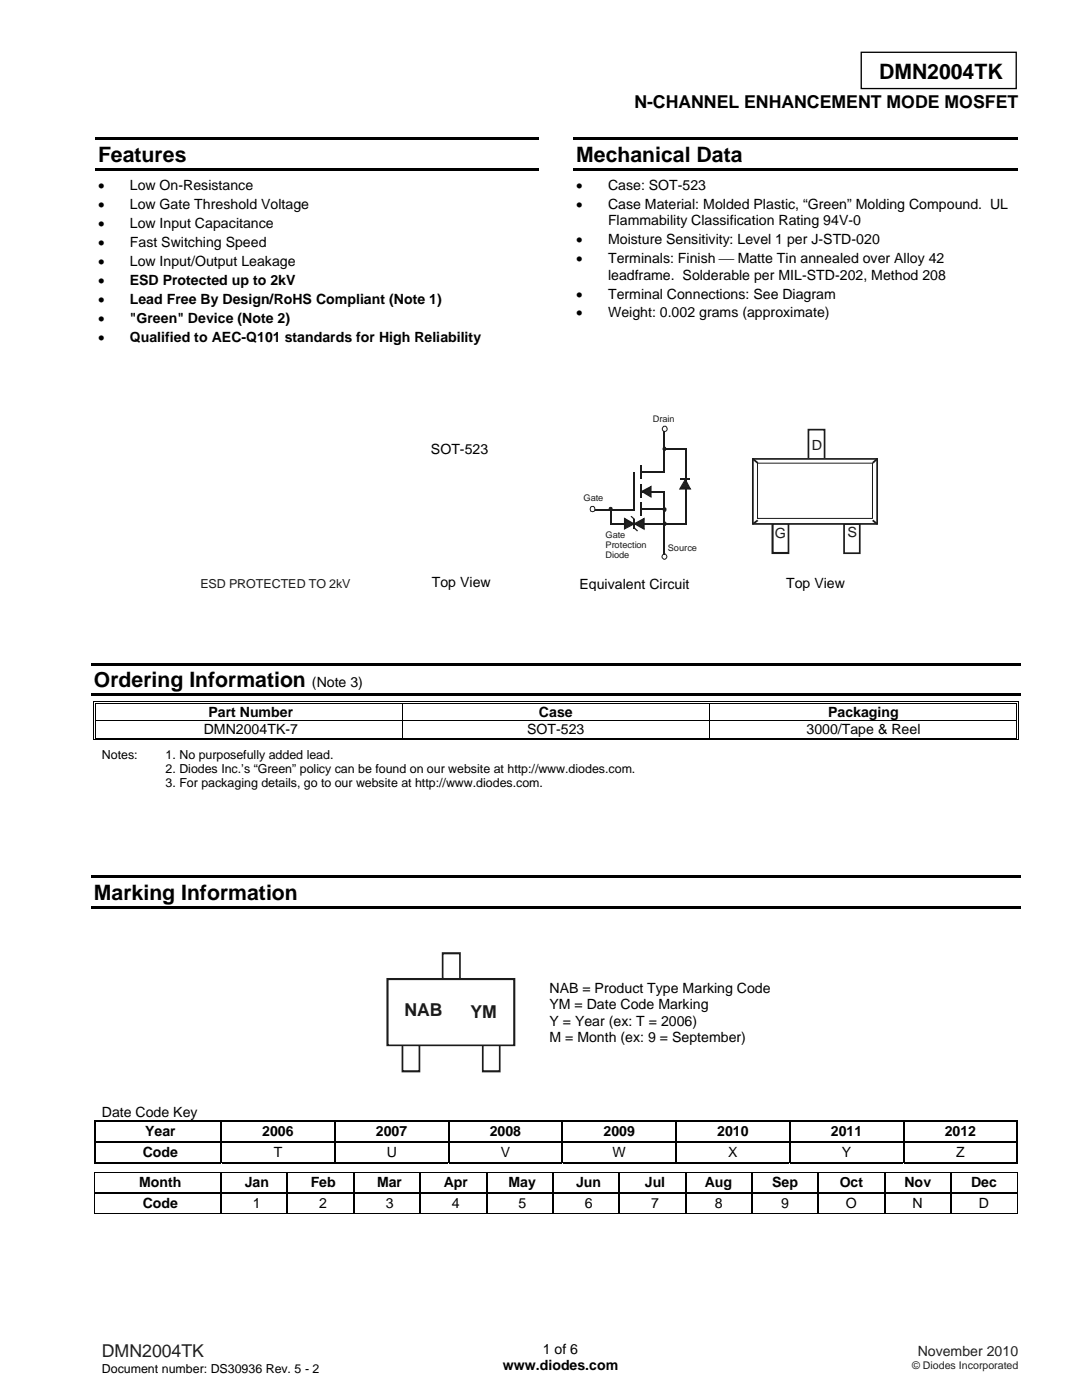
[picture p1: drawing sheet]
<svg xmlns="http://www.w3.org/2000/svg" width="216mm" height="279mm" viewBox="0 0 216 279" stroke-linecap="round" stroke-linejoin="round" font-family="sans-serif">
<path d="M171.9 10.4h30.9v7.3h-30.9z" fill="none" stroke="#000" stroke-width=".26"/>
<g fill="#000">
<path d="M19 27.5h88.6v.5h-88.6zM19 33.5h88.6v.6h-88.6zM114.4 27.5h88.7v.5h-88.7zM114.4 33.5h88.7v.6h-88.7zM18.2 132.3h185.5v.5h-185.5zM18.2 138.4h185.5v.5h-185.5zM18.6 140h.2v.5h-.2zM18.6 140h.5v.2h-.5zM18.6 143.8h.2v.1h-.2zM18.6 147.6h.5v.1h-.5zM18.9 140.3h.2v.2h-.2zM18.9 143.8h.2v.1h-.2z"/>
<path d="M18.9 147.2h.2v.2h-.2zM80.2 140.5h.1zM80.2 140h.5v.2h-.5zM80.2 140.3h.5v.2h-.5zM80.2 147.2h.5v.2h-.5zM141.5 140.5h.2zM141.5 140h.5v.2h-.5zM141.5 140.3h.5v.2h-.5zM141.5 147.2h.5v.2h-.5zM202.8 140h.5v.2h-.5zM202.8 140.3h.1v.2h-.1zM202.8 143.8h.1v.1h-.1z"/>
<path d="M202.8 147.6h.5v.1h-.5zM202.8 147.2h.1v.2h-.1zM203.1 140h.2v.5h-.2zM203.1 143.8h.2v.1h-.2zM203.1 147.2h.2v.5h-.2zM18.2 174.7h185.5v.5h-185.5zM18.2 180.8h185.5v.5h-185.5zM18.7 223.5h.3v.3h-.3zM18.7 227.7h.3v.3h-.3zM18.8 233.8h.1v.2h-.1zM18.8 238h.1v.2h-.1zM44 223.5h.3v.3h-.3z"/>
<path d="M44 227.7h.3v.3h-.3zM44 238h.3v.2h-.3zM57.2 238h.3v.2h-.3zM66.7 223.5h.3v.3h-.3zM66.7 227.7h.3v.3h-.3zM70.5 238h.2v.2h-.2zM83.7 238h.3v.2h-.3zM89.4 223.5h.2v.3h-.2zM89.4 227.7h.2v.3h-.2zM97 238h.2v.2h-.2zM110.2 238h.2v.2h-.2zM112.1 223.5h.3v.3h-.3z"/>
<path d="M112.1 227.7h.3v.3h-.3zM123.4 238h.3v.2h-.3zM134.8 223.5h.2v.3h-.2zM134.8 227.7h.2v.3h-.2zM136.7 238h.2v.2h-.2zM149.9 238h.3v.2h-.3zM157.5 223.5h.2v.3h-.2zM157.5 227.7h.2v.3h-.2zM163.2 238h.2v.2h-.2zM176.4 238h.2v.2h-.2zM180.2 223.5h.2v.3h-.2zM180.2 227.7h.2v.3h-.2z"/>
<path d="M189.6 238h.3v.2h-.3zM202.9 223.5h.2v.3h-.2zM202.9 227.7h.2v.3h-.2zM202.9 231.9h.2v.3h-.2zM202.9 233.8h.2v.2h-.2zM202.9 238h.2v.2h-.2zM202.9 242.2h.2v.1h-.2z"/>
</g>
<g fill="none" stroke="#000" stroke-width=".2">
<path d="M18.7 140.5v3.3M18.7 143.9v3.8M19 140.5v3.3M19 143.9v3.3M19.1 140.1h61.1M19.1 140.4h61.1M19.1 143.8h183.7M19.1 147.6h183.7M19.1 147.3h61.1M80.2 140.5v3.3M80.2 143.9v3.3M80.7 140.1h60.8"/>
<path d="M80.7 140.4h60.8M80.7 147.3h60.8M141.6 140.5v3.3M141.6 143.9v3.3M142 140.1h60.8M142 140.4h60.8M142 147.3h60.8M202.8 140.5v3.3M202.8 143.9v3.3M203.2 140.5v3.3M203.2 143.9v3.3M18.8 233.9h184.3"/>
<path d="M18.9 234v4M18.9 238.2v4.1M203 234v4M203 238.2v4.1M18.8 242.3h184.1"/>
</g>
<g fill="none" stroke="#000" stroke-width=".25">
<path d="M18.7 223.6h25.3M18.7 232.1h25.3M18.9 223.8v3.9M18.9 228v4.2M18.9 238.1h25.1M19 227.8h25M44.1 223.8v3.9M44.1 228v4.2M44.1 234v4M44.1 238.2v4M44.3 223.6h22.4M44.3 227.8h22.4"/>
<path d="M44.3 232.1h22.4M44.3 238.1h12.9M57.4 234v4M57.4 238.2v4M57.5 238.1h13M66.8 223.8v3.9M66.8 228v4.2M67 223.6h22.4M67 227.8h22.4M67 232.1h22.4M70.6 234v4M70.6 238.2v4"/>
<path d="M70.7 238.1h13M83.8 234v4M83.8 238.2v4M84 238.1h13M89.5 223.8v3.9M89.5 228v4.2M89.6 223.6h22.5M89.6 227.8h22.5M89.6 232.1h22.5M97.1 234v4M97.1 238.2v4M97.2 238.1h13"/>
<path d="M110.3 234v4M110.3 238.2v4M110.4 238.1h13M112.2 223.8v3.9M112.2 228v4.2M112.4 223.6h22.4M112.4 227.8h22.4M112.4 232.1h22.4M123.6 234v4M123.6 238.2v4M123.7 238.1h13M134.9 223.8v3.9"/>
<path d="M134.9 228v4.2M135 223.6h22.5M135 227.8h22.5M135 232.1h22.5M136.8 234v4M136.8 238.2v4M136.9 238.1h13M150 234v4M150 238.2v4M150.2 238.1h13M157.6 223.8v3.9M157.6 228v4.2"/>
<path d="M157.7 223.6h22.5M157.7 227.8h22.5M157.7 232.1h22.5M163.3 234v4M163.3 238.2v4M163.4 238.1h13M176.5 234v4M176.5 238.2v4M176.6 238.1h13M180.3 223.8v3.9M180.3 228v4.2M180.4 223.6h22.5"/>
<path d="M180.4 227.8h22.5M180.4 232.1h22.5M189.8 234v4M189.8 238.2v4M189.9 238.1h13M203 223.8v3.9M203 228v4.2"/>
</g>
<path d="M118.7 101.7h7.9" fill="none" stroke="#1f1a17" stroke-width=".25"/>
<g fill="#1f1a17">
<path d="M126.4 103.6h.3v1.9h-.3z"/>
<path d="M126.6 105.3l.7 .6-.2 .2-.7-.6z"/>
<path d="M125.8 103.1l.2-.1 .7 .6-.2 .2z"/>
</g>
<path d="M126.6 94.2v7.5M127.8 94.3h4.9M127.8 98.1h4.9M127.8 92.9v2.7M127.8 96.7v2.7M121.8 104.5h15.2M128 101.6h4.8" fill="none" stroke="#1f1a17" stroke-width=".25"/>
<path d="M132.7 89.5h4.2" fill="none" stroke="#1f1a17" stroke-width=".32"/>
<path d="M135.7 95.5h1.9v.3h-1.9z" fill="#1f1a17"/>
<path d="M132.6 86.1v8.3M127.8 100.3v2.7" fill="none" stroke="#1f1a17" stroke-width=".25"/>
<path d="M136.8 89.5v15.1M121.8 101.5v3.1" fill="none" stroke="#1f1a17" stroke-width=".32"/>
<path d="M124.6 103.4l1.9 1.1-1.9 1z" fill="#201e1c"/>
<path d="M124.5 103.4h.3v2.1h-.3zM124.5 105.5l.2 .1-.2 .2zM124.6 105.5l1.8-1 .2 .1-1.9 1zM126.6 104.5l.2 .1h-.2zM124.7 103.4l1.9 1.1-.2 .1-1.8-1zM124.5 103.3l.2 .1h-.2z" fill="#1f1a17"/>
<path d="M126.6 104.5l1.9-1v2.1z" fill="#201e1c"/>
<path d="M128.4 103.5h.2v2.1h-.2zM128.5 103.4l.1-.1v.2zM126.6 104.4l1.9-1 .1 .2-1.9 1zM126.4 104.5l.2-.1v.1v.1zM126.7 104.4l1.9 1.1-.1 .2-1.9-1.1zM128.5 105.6l.1 .2-.1-.1z" fill="#1f1a17"/>
<path d="M136.8 95.7l.9 1.9h-2z" fill="#201e1c"/>
<path d="M135.7 97.4h2v.3h-2zM137.7 97.6l.1-.1 .2 .2h-.3zM136.7 95.8l.1-.2 1 1.9-.2 .1zM136.8 95.4v.3l-.1-.1zM136.7 95.6l.1 .2-1 1.8-.2-.1zM135.6 97.5l.1 .2h-.2z" fill="#1f1a17"/>
<g fill="none" stroke="#1f1a17" stroke-width=".2">
<path d="M117.9 101.2l.5-.1 .3 .3v.4a.52 .52 0 0 1-.8 .2 .52 .52 0 0 1 0-.8z"/>
<circle cx="132.6" cy="85.6" r=".5"/>
<circle cx="132.6" cy="111.1" r=".5"/>
</g>
<path d="M132.3 101.5l.4-.2 .1 .2v.5h-.3l-.2-.2z" fill-rule="evenodd" fill="#201e1c"/>
<path d="M132.3 101.5l.4-.2 .1 .2v.5h-.3l-.2-.2z" fill="none" stroke="#1f1a17" stroke-width=".2"/>
<path d="M132.5 104.3l.3-.1a.32 .32 0 0 1 .2 .5 .32 .32 0 0 1-.5 .1 .32 .32 0 0 1 0-.5z" fill-rule="evenodd" fill="#201e1c"/>
<path d="M132.5 104.3l.3-.1a.32 .32 0 0 1 .2 .5 .32 .32 0 0 1-.5 .1 .32 .32 0 0 1 0-.5z" fill="none" stroke="#1f1a17" stroke-width=".2"/>
<circle cx="121.8" cy="101.6" r=".32" fill="#201e1c"/>
<circle cx="121.8" cy="101.6" r=".32" fill="none" stroke="#1f1a17" stroke-width=".2"/>
<path d="M132.5 89.3l.1-.1a.4 .4 0 0 1 .1 .7h-.2l-.2-.3z" fill-rule="evenodd" fill="#201e1c"/>
<path d="M132.5 89.3l.1-.1a.4 .4 0 0 1 .1 .7h-.2l-.2-.3z" fill="none" stroke="#1f1a17" stroke-width=".2"/>
<path d="M132.6 98.1v12.5" fill="none" stroke="#1f1a17" stroke-width=".25"/>
<path d="M128.1 98.1l1.8-1v2z" fill="#201e1c"/>
<g fill="#1f1a17">
<path d="M129.8 97.1h.2v2h-.2zM129.8 97l.2-.1v.2zM128 98l1.8-1 .2 .2-1.9 1zM127.8 98.1l.2-.1 .1 .1-.1 .1zM128.1 98l1.9 1.1-.2 .2-1.8-1.1zM129.9 99.1l.1 .3-.2-.1z"/>
<path d="M161.3 91.4h3.2v.4h-3.2zM164.5 91.6h.2v.2h-.2zM164.4 85.7h.3v5.9h-.3zM164.5 85.6h.2v.1h-.2zM161.3 85.6h3.2v.3h-3.2zM161.1 85.6h.2v.1h-.2zM161.1 85.7h.4v5.9h-.4zM161.1 91.6h.2v.2h-.2z"/>
<path d="M154.1 110.2h3.2v.4h-3.2zM157.3 110.3h.2v.3h-.2zM157.2 104.5h.3v5.8h-.3zM157.3 104.3h.2v.2h-.2zM154.1 104.3h3.2v.3h-3.2zM153.9 104.3h.2v.2h-.2zM153.9 104.5h.5v5.8h-.5zM153.9 110.3h.2v.3h-.2z"/>
<path d="M168.4 110.2h3.2v.4h-3.2zM171.6 110.4h.1v.2h-.1zM171.4 104.6h.3v5.8h-.3zM171.6 104.4h.1v.2h-.1zM168.4 104.4h3.2v.3h-3.2zM168.3 104.4h.1v.2h-.1zM168.3 104.6h.3v5.8h-.3zM168.3 110.4h.1v.2h-.1z"/>
</g>
<path d="M150.2 91.6h24.8v13h-24.8z" fill="#fff"/>
<path d="M150.1 91.6h.3v13h-.3zM150.1 91.4h.1v.2h-.1zM150.2 91.4h24.8v.4h-24.8zM175 91.4h.2v.2h-.2zM174.9 91.6h.3v13h-.3zM175 104.6h.2v.1h-.2zM150.2 104.4h24.8v.3h-24.8zM150.1 104.6h.1v.1h-.1z" fill="#1f1a17"/>
<path d="M151.2 92.4h22.9v11.1h-22.9z" fill="#fff"/>
<path d="M151.2 92.4h22.9v11.1h-22.9zM151.2 103.5h.1" fill="none" stroke="#1f1a17" stroke-width=".2"/>
<g fill="#1f1a17">
<path d="M174 92.3l.9-.9 .3 .3-.9 .8z"/>
<path d="M174.3 103.7l.9 .8-.3 .2-.9-.7z"/>
<path d="M150.1 104.5l1-.8 .2 .3-1 .7z"/>
<path d="M150.3 91.4l1 .9-.2 .2-1-.8z"/>
</g>
<path d="M77.4 195.4h25.2v13.2h-25.2z" fill="#fff"/>
<g fill="#1f1a17">
<path d="M77.1 195.4h.4v13.2h-.4zM77.1 195.2h.3v.2h-.3zM77.4 195.2h25.2v.4h-25.2zM102.6 195.2h.2v.2h-.2zM102.4 195.4h.4v13.2h-.4zM102.6 208.6h.2v.2h-.2zM77.4 208.4h25.2v.4h-25.2zM77.1 208.6h.3v.2h-.3z"/>
<path d="M91.6 190.3h.3v5.1h-.3zM91.8 190h.1v.3h-.1zM88.3 190h3.5v.5h-3.5zM88.2 190h.1v.3h-.1zM88.2 190.3h.3v5.1h-.3z"/>
<path d="M80.1 208.6h.4v5.2h-.4zM80.1 213.8h.2v.2h-.2zM80.3 213.6h3.4v.4h-3.4zM83.7 213.8h.2v.2h-.2zM83.5 208.6h.4v5.2h-.4z"/>
<path d="M96.2 208.6h.3v5.2h-.3zM96.2 213.8h.1v.2h-.1zM96.3 213.6h3.4v.4h-3.4zM99.7 213.8h.2v.2h-.2zM99.5 208.6h.4v5.2h-.4z"/>
</g>
<g font-size="4.2">
<text x="175.4" y="15.8">DMN2004TK</text>
<text x="19.6" y="32.3">Features</text>
<text x="115" y="32.3">Mechanical Data</text>
<text x="18.7" y="137.1">Ordering Information</text>
<text x="18.7" y="179.5">Marking Information</text>
</g>
<text font-size="3.5" x="126.6" y="21.5">N-CHANNEL ENHANCEMENT MODE MOSFET</text>
<g font-size="3.5" fill="#1f1a17">
<text x="80.7" y="202.9">NAB</text>
<text x="93.9" y="203.1">YM</text>
</g>
<text font-size="3.5" fill="#231f20" x="20.3" y="270.9">DMN2004TK</text>
<g font-size="2.8">
<text x="19.6" y="37.9">•</text>
<text x="19.6" y="41.7">•</text>
<text x="25.9" y="37.9">Low On-Resistance</text>
<text x="25.9" y="41.7">Low Gate Threshold Voltage</text>
<text x="115" y="37.9">•</text>
<text x="115" y="41.7">•</text>
<text x="121.3" y="37.9">Case: SOT-523</text>
<text x="121.3" y="41.7">Case Material: Molded Plastic, “Green” Molding Compound. UL</text>
<text x="19.6" y="45.5">•</text>
<text x="25.9" y="45.5">Low Input Capacitance</text>
<text x="121.3" y="44.9">Flammability Classification Rating 94V-0</text>
<text x="19.6" y="49.3">•</text>
<text x="19.6" y="53.1">•</text>
<text x="25.9" y="49.3">Fast Switching Speed</text>
<text x="25.9" y="53.1">Low Input/Output Leakage</text>
<text x="115" y="48.7">•</text>
<text x="115" y="52.6">•</text>
<text x="121.3" y="52.6">Terminals: Finish ⎯Matte Tin annealed over Alloy 42</text>
<text x="121.3" y="48.7">Moisture Sensitivity: Level 1 per J-STD-020</text>
<text x="19.6" y="56.9">•</text>
<text x="25.9" y="56.9">ESD Protected up to 2kV</text>
<text x="115" y="59.6">•</text>
<text x="121.3" y="55.8">leadframe. Solderable per MIL-STD-202, Method 208</text>
<text x="121.3" y="59.6">Terminal Connections: See Diagram</text>
<text x="19.6" y="60.6">•</text>
<text x="19.6" y="64.4">•</text>
<text x="25.9" y="60.6">Lead Free By Design/RoHS Compliant (Note 1)</text>
<text x="25.9" y="64.4">&quot;Green&quot; Device (Note 2)</text>
<text x="115" y="63.4">•</text>
<text x="121.3" y="63.4">Weight: 0.002 grams (approximate)</text>
<text x="19.6" y="68.2">•</text>
<text x="25.9" y="68.2">Qualified to AEC-Q101 standards for High Reliability</text>
<text x="86" y="90.5">SOT-523</text>
<text x="86.2" y="117.1">Top View</text>
<text x="115.6" y="117.6">Equivalent Circuit</text>
<text x="156.9" y="117.3">Top View</text>
<text x="62.3" y="137.1">(Note 3)</text>
<text x="41.6" y="143.1">Part Number</text>
<text x="107.5" y="143.1">Case</text>
<text x="165.2" y="143.1">Packaging</text>
<text x="40.7" y="146.5">DMN2004TK-7</text>
<text x="105.2" y="146.5">SOT-523</text>
<text x="160.9" y="146.5">3000/Tape &amp; Reel</text>
<text x="109.6" y="198.2">NAB = Product Type Marking Code</text>
<text x="109.6" y="201.4">YM = Date Code Marking</text>
<text x="109.6" y="204.7">Y = Year (ex: T = 2006)</text>
<text x="109.6" y="207.9">M = Month (ex: 9 = September)</text>
<text x="20.3" y="222.9">Date Code Key</text>
<text x="29" y="226.7">Year</text>
<text x="52.3" y="226.7">2006</text>
<text x="75" y="226.7">2007</text>
<text x="97.7" y="226.7">2008</text>
<text x="120.4" y="226.7">2009</text>
<text x="143.1" y="226.7">2010</text>
<text x="165.8" y="226.7">2011</text>
<text x="188.5" y="226.7">2012</text>
<text x="28.5" y="230.9">Code</text>
<text x="54.6" y="230.9">T</text>
<text x="77.2" y="230.9">U</text>
<text x="99.9" y="230.9">V</text>
<text x="122.2" y="230.9">W</text>
<text x="145.3" y="230.9">X</text>
<text x="168" y="230.9">Y</text>
<text x="190.8" y="230.9">Z</text>
<text x="27.8" y="236.9">Month</text>
<text x="48.8" y="236.9">Jan</text>
<text x="62" y="236.9">Feb</text>
<text x="75.2" y="236.9">Mar</text>
<text x="88.5" y="236.9">Apr</text>
<text x="101.5" y="236.9">May</text>
<text x="115" y="236.9">Jun</text>
<text x="128.7" y="236.9">Jul</text>
<text x="140.7" y="236.9">Aug</text>
<text x="154.1" y="236.9">Sep</text>
<text x="167.5" y="236.9">Oct</text>
<text x="180.5" y="236.9">Nov</text>
<text x="193.8" y="236.9">Dec</text>
<text x="28.5" y="241.2">Code</text>
<text x="50.5" y="241.2">1</text>
<text x="63.7" y="241.2">2</text>
<text x="77" y="241.2">3</text>
<text x="90.2" y="241.2">4</text>
<text x="103.4" y="241.2">5</text>
<text x="116.7" y="241.2">6</text>
<text x="129.9" y="241.2">7</text>
<text x="142.6" y="241.2">8</text>
<text x="155.9" y="241.2">9</text>
<text x="168.8" y="241.2">O</text>
<text x="182.1" y="241.2">N</text>
<text x="195.3" y="241.2">D</text>
<text x="100.3" y="273.5">www.diodes.com</text>
<text x="108.3" y="270.2">1 of 6</text>
</g>
<g font-size="2.8" fill="#1f1a17">
<text x="162" y="89.7">D</text>
<text x="154.6" y="107.3">G</text>
<text x="169.1" y="107.2">S</text>
</g>
<text font-size="2.8" fill="#231f20" x="183.1" y="270.6">November 2010</text>
<text font-size="2.5" fill="#1f1a17" x="40" y="117.4">ESD PROTECTED TO 2kV</text>
<g font-size="2.5">
<text x="20.3" y="151.4">Notes:</text>
<text x="33" y="154.3">2. Diodes Inc.’s “Green” policy can be found on our website at http://www.diodes.com.</text>
<text x="33" y="151.4">1. No purposefully added lead.</text>
<text x="33" y="157.1">3. For packaging details, go to our website at http://www.diodes.com.</text>
<text x="20.3" y="274">Document number: DS30936 Rev. 5 - 2</text>
</g>
<text font-size="2.1" fill="#231f20" x="182" y="273.2">© Diodes Incorporated</text>
<g font-size="1.8" fill="#1f1a17">
<text x="130.3" y="84.1">Drain</text>
<text x="116.4" y="100">Gate</text>
<text x="120.8" y="107.3">Gate</text>
<text x="120.8" y="111.4">Diode</text>
<text x="120.8" y="109.3">Protection</text>
<text x="133.3" y="109.9">Source</text>
</g>
</svg>
